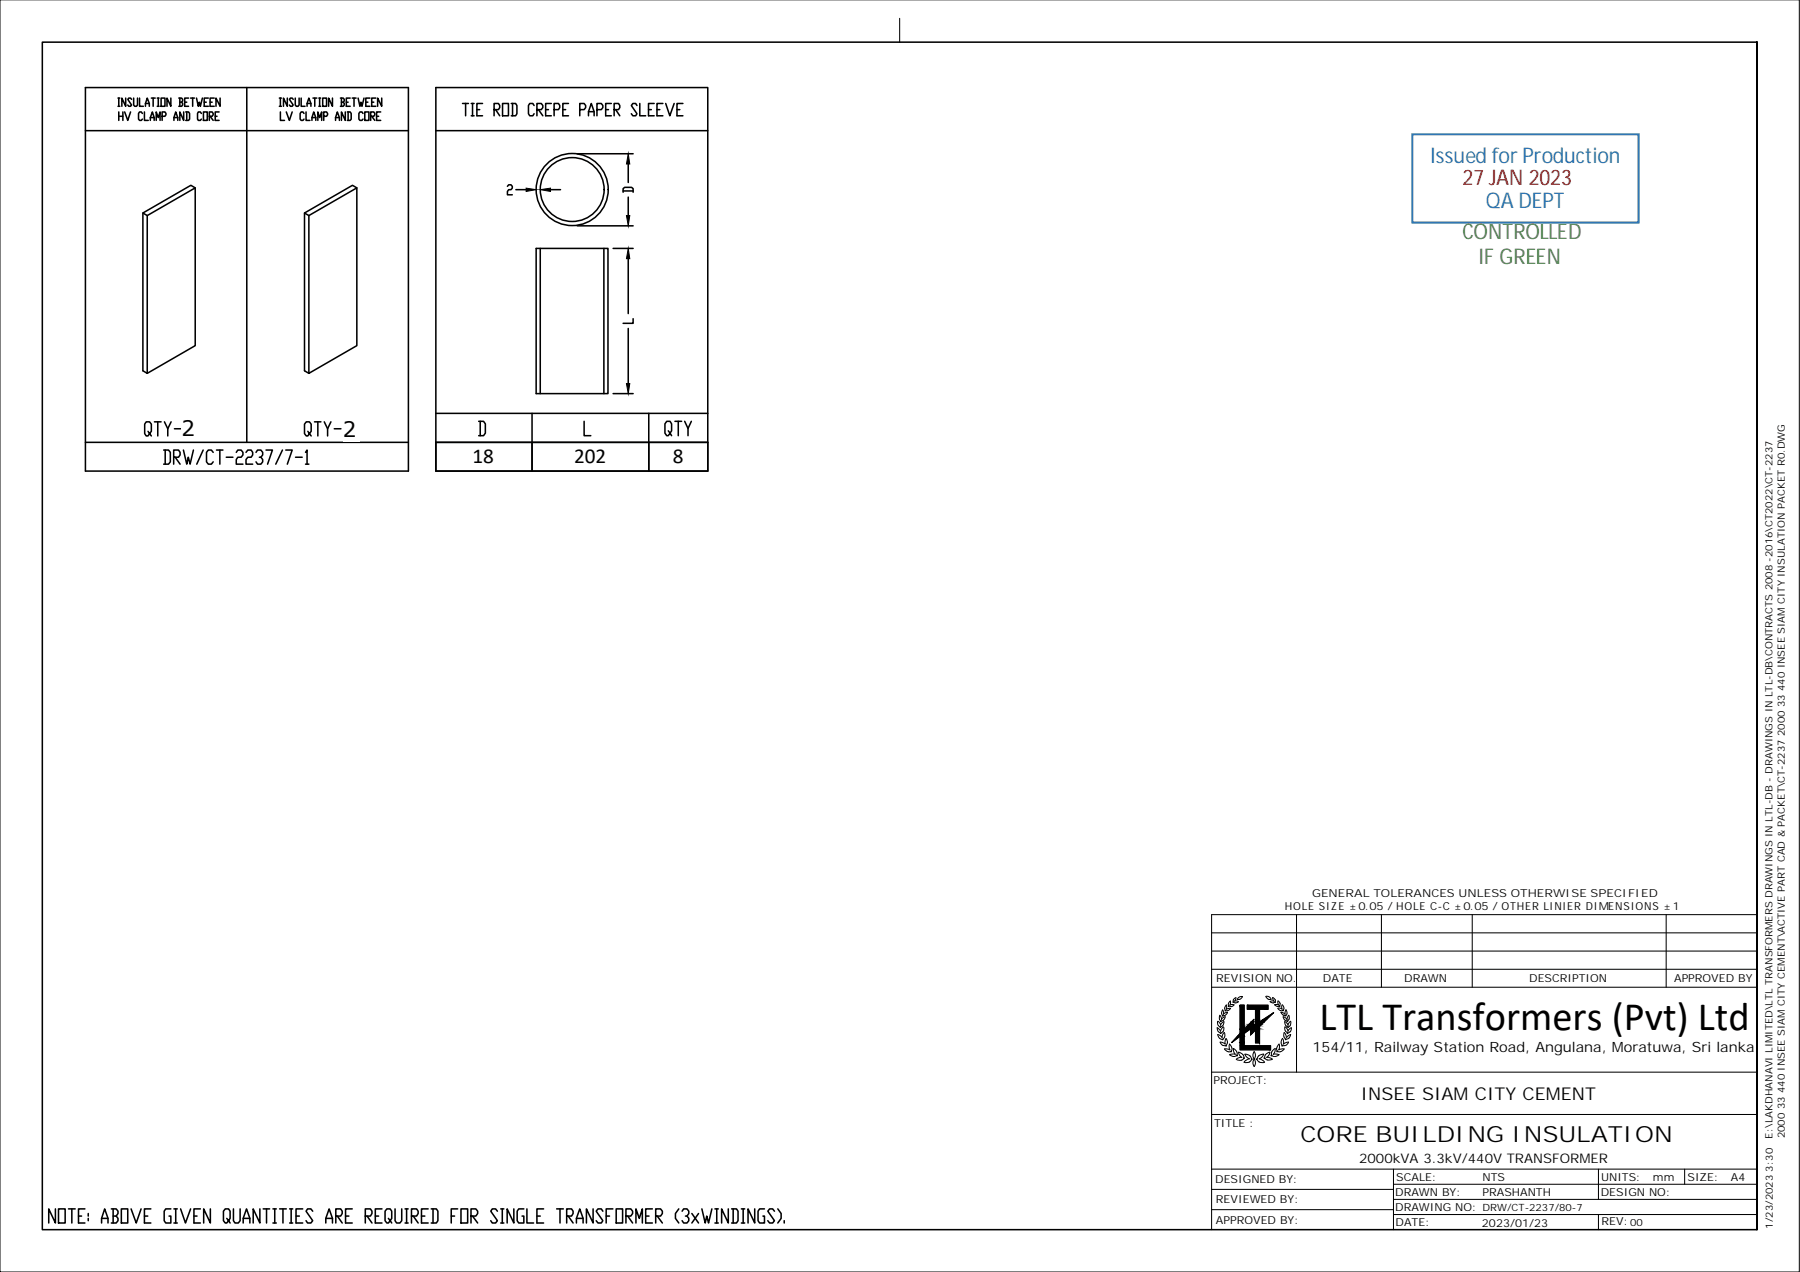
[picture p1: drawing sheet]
<svg xmlns="http://www.w3.org/2000/svg" width="297mm" height="210mm" viewBox="0 0 297 210" stroke-linecap="round" stroke-linejoin="round" font-family="sans-serif">
<!-- layer: 0 -->
<g fill="none" stroke="#000" stroke-width=".25">
<path d="M14.1 14.4h53.3v63.3h-53.3zM19.5 16.2h.3M19.5 17.5h.3M19.6 16.2v1.3M19.6 18.5v1.4M19.6 19.2h.7M20.3 18.5v1.4M20.6 18.5l.5 1.4 .4-1.4M20.7 16.2v1.3l-.6-1.3v1.3M21.7 16.4l-.2-.2h-.2l-.2 .2 .6 .9-.2 .2h-.2l-.2-.2M22.1 16.2v1.1l.1 .2h.3l.2-.2v-1.1M23 16.2v1.3h.7"/>
<path d="M23.5 18.7l-.2-.2h-.3l-.1 .2v1l.1 .2h.3l.2-.2M23.8 18.5v1.4h.7M24 17.5v-.4l.3-.9 .3 .9v.4M24 17.1h.6M24.8 19.9v-.5l.3-.9 .3 .9v.5M24.8 19.4h.6M25 16.2h.6M25.3 16.2v1.3M25.8 19.9v-1.4l.3 .9 .3-.9v1.4M26 16.2h.2M26 17.5h.2M26.1 16.2v1.3"/>
<path d="M26.6 16.2h.6v1.3h-.6zM26.8 19.2h.4l.2-.3-.2-.4h-.4v1.4M28.2 16.2v1.3l-.6-1.3v1.3M28.7 19.9v-.5l.3-.9 .3 .9v.5M28.7 19.4h.6M29.5 16.2h.5l.1 .2v.3l-.1 .2M29.7 16.9h.3l.1 .2v.2l-.1 .2h-.5M29.7 16.2v1.3M30.3 18.5v1.4l-.6-1.4v1.4M30.5 16.9h.3M30.6 18.5h.5l.2 .2v1l-.2 .2h-.5M30.8 18.5v1.4"/>
<path d="M31.1 16.2h-.6v1.3h.6M31.5 16.2h.6M31.8 16.2v1.3M32.4 16.2l.3 1.3 .2-.6 .2 .6 .3-1.3M33.2 18.7l-.1-.2h-.4l-.1 .2v1l.1 .2h.4l.1-.2M33.6 18.5h.6v1.4h-.6zM33.7 16.9h.3M34.4 16.2h-.7v1.3h.7M34.5 19.2h.5l.2-.3-.2-.4h-.5v1.4M34.7 16.9h.3M34.7 19.2l.5 .7M35.3 16.2h-.6v1.3h.6"/>
<path d="M35.5 19.2h.3M36.2 18.5h-.7v1.4h.7M36.3 16.2v1.3l-.7-1.3v1.3M40.7 14.4v58.6M46.1 16.2h.3M46.1 17.5h.3M46.3 18.5v1.4h.6M46.3 16.2v1.3M47.2 18.5l.6 1.4 .4-1.4M47.4 16.2v1.3l-.6-1.3v1.3M48.4 16.4l-.2-.2h-.3l-.1 .2 .6 .9-.2 .2h-.3l-.1-.2M48.7 16.2v1.1l.2 .2h.3l.2-.2v-1.1"/>
<path d="M49.7 16.2v1.3h.6M50.2 18.7l-.2-.2h-.3l-.2 .2v1l.2 .2h.3l.2-.2M50.5 18.5v1.4h.6M50.7 17.5v-.4l.3-.9 .3 .9v.4M50.7 17.1h.6M51.5 19.9v-.5l.3-.9 .3 .9v.5M51.5 19.4h.6M51.6 16.2h.7M51.9 16.2v1.3M52.5 19.9v-1.4l.2 .9 .4-.9v1.4M52.6 16.2h.3M52.6 17.5h.3"/>
<path d="M52.7 16.2v1.3M53.3 16.2h.6v1.3h-.6zM53.4 19.2h.5l.2-.3-.2-.4h-.5v1.4M54.9 16.2v1.3l-.7-1.3v1.3M55.4 19.9v-.5l.3-.9 .3 .9v.5M55.4 19.4h.6M56.2 16.2h.4l.2 .2v.3l-.2 .2M56.3 16.9h.3l.2 .2v.2l-.2 .2h-.4M56.3 16.2v1.3M57 18.5v1.4l-.7-1.4v1.4M57.1 16.9h.3M57.3 18.5h.5l.2 .2v1l-.2 .2h-.5"/>
<path d="M57.4 18.5v1.4M57.8 16.2h-.7v1.3h.7M58.1 16.2h.7M58.4 16.2v1.3M59.1 16.2l.3 1.3 .2-.6 .1 .6 .4-1.3M59.9 18.7l-.2-.2h-.3l-.2 .2v1l.2 .2h.3l.2-.2M60.2 18.5h.7v1.4h-.7zM60.4 16.9h.3M61 16.2h-.6v1.3h.6M61.2 19.2h.5l.1-.3-.1-.4h-.5v1.4M61.3 16.9h.4M61.3 19.2l.5 .7"/>
<path d="M62 16.2h-.7v1.3h.7M62.1 19.2h.4M62.8 18.5h-.7v1.4h.7M63 16.2v1.3l-.7-1.3v1.3M71.9 14.4h44.9v63.3h-44.9zM76.3 17.1h1M76.8 17.1v2M77.8 17.1h.4M77.8 19.1h.4M78 17.1v2M78.7 18.1h.5M79.6 17.1h-.9v2h.9"/>
<path d="M81.5 18.1h.8l.2-.3v-.4l-.2-.3h-.8v2M81.8 18.1l.7 1M82.9 17.1h1v2h-1zM84.4 17.1h.7l.2 .3v1.4l-.2 .3h-.7M84.6 17.1v2M88.1 17.4l-.2-.3h-.5l-.2 .3v1.4l.2 .3h.5l.2-.3M88.6 18.1h.7l.3-.3v-.4l-.3-.3h-.7v2M88.9 18.1l.7 1M90 18.1h.5M91 17.1h-1v2h1M91.4 18.1h.8l.2-.3v-.4l-.2-.3h-.8v2M92.9 18.1h.4"/>
<path d="M93.8 17.1h-.9v2h.9M95.7 18.1h.7l.2-.3v-.4l-.2-.3h-.7v2M97.1 19.1v-.7l.5-1.3 .4 1.3v.7M97.1 18.4h.9M98.5 18.1h.7l.3-.3v-.4l-.3-.3h-.7v2M99.9 18.1h.5M100.9 17.1h-1v2h1M101.3 18.1h.8l.2-.3v-.4l-.2-.3h-.8v2M101.6 18.1l.7 1M105.1 17.4l-.2-.3h-.5l-.2 .3 .9 1.4-.2 .3h-.5l-.2-.3M105.6 17.1v2h1M107 18.1h.5"/>
<path d="M107.9 17.1h-.9v2h.9M108.4 18.1h.5M109.4 17.1h-1v2h1M109.9 17.1l.6 2 .8-2M111.7 18.1h.5M112.7 17.1h-1v2h1M14.1 21.6h53.3M23.6 35.2l.7 .4M24.3 35.6l7.9-4.6v26l-7.9 4.6zM32.2 31l-.7-.4-7.9 4.6v26l.7 .4M50.2 35.2l.8 .4M51 35.6l7.9-4.6v26l-7.9 4.6z"/>
<path d="M58.9 31l-.7-.4-8 4.6v26l.8 .4M71.9 21.6h44.9M83.7 30.7l.2-.2h.4l.2 .2v.3l-.2 .3h-.4l-.2 .3v.5h.8M85.1 31.3h1.7M90.8 31.3h1.7M95.2 37.3h9.3M95.2 25.4h9.3M102.8 31.7v-.6l.3-.2h1.1l.3 .2v.6M102.8 31.5h1.7M103.7 27.1v3M103.7 32.5v3.1M88.5 41h11.8v24h-11.8z"/>
<path d="M89.2 41v24M99.7 41v24M101.2 41h3.3M103.7 42.7v9M103.7 54.2v9.1M104.5 52.6v.8h-1.7M14.1 73h53.3M24.4 71.2l.3 .4-.3 .3h-.3l-.2-.3v-1.6l.2-.4h.6l.3 .4v1.2l-.3 .4 .3 .3M25.5 69.6h1.1M26 69.6v2.3M27 74.3h.8l.3 .3v1.6l-.3 .4h-.8M27.1 69.6l.6 1.2v1.1"/>
<path d="M27.3 74.3v2.3M28.2 69.6l-.5 1.2M28.7 75.5h.8l.2-.4v-.5l-.2-.3h-.8v2.3M28.8 70.8h1M28.9 75.5l.8 1.1M30.3 74.3l.5 2.3 .3-1.1 .3 1.1 .5-2.3M30.4 70l.3-.4v2.3M30.4 71.9h.5M33.5 74.3l-1 2.3M35.2 74.6l-.3-.3h-.5l-.3 .3v1.6l.3 .4h.5l.3-.4M35.7 74.3h1.1M36.3 74.3v2.3"/>
<path d="M37.3 75.5h1.1M39 74.6l.2-.3h.6l.3 .3v.5l-.3 .4h-.6l-.2 .3v.8h1.1M40.6 74.6l.3-.3h.5l.3 .3v.5l-.3 .4h-.5l-.3 .3v.8h1.1M42.2 74.6l.3-.3h.6l.2 .3v.5l-.2 .4h-.3M43.1 75.5l.2 .3v.4l-.2 .4h-.6l-.3-.4M43.9 74.3h1.1l-.8 2.3M46.6 74.3l-1.1 2.3M47.2 74.3h1l-.8 2.3M48.8 75.5h1.1M50.4 74.6l.3-.3v2.3M50.4 76.6h.6M50.8 71.2l.3 .4-.3 .3h-.3l-.3-.3v-1.6l.3-.4h.6l.3 .4v1.2l-.3 .4 .3 .3"/>
<path d="M51.9 69.6h1.1M52.5 69.6v2.3M53.5 69.6l.6 1.2v1.1M54.6 69.6l-.5 1.2M55.2 70.8h1.1M56.8 70l.3-.4v2.3M56.8 71.9h.5M71.9 73h44.9v4.7h-44.9zM71.9 68.2h44.9M79 69.5h.8l.3 .4v1.6l-.3 .4h-.8M79.2 69.5v2.4M87.8 68.2v9.5"/>
<path d="M96.4 69.5v2.4h1.1M101.2 65h3.3M107.1 68.2v9.5M110.3 71.1l.3 .4-.3 .4h-.3l-.3-.4v-1.6l.3-.4h.6l.2 .4v1.2l-.2 .4 .2 .4M111.4 69.5h1.1M111.9 69.5v2.4M113 69.5l.5 1.2v1.2M114.1 69.5l-.6 1.2M9.1 199.5v2.3l-1.1-2.3v2.3M9.7 199.5h1.1v2.3h-1.1zM11.3 199.5h1.1M11.9 199.5v2.3"/>
<path d="M14 199.5h-1v2.3h1M18.4 199.5h.8l.3 .4v.4l-.3 .4M18.7 199.5v2.3M20 199.5h1.1v2.3h-1.1zM21.6 199.5l.9 2.3 .8-2.3M24.9 199.5h-1.1v2.3h1.1M28.2 199.5h-.9l-.2 .4v1.5l.2 .4h.9v-1.1h-.3M28.7 199.5h.6M29 199.5v2.3M29.8 199.5l.8 2.3 .9-2.3M33.1 199.5h-1.1v2.3h1.1M34.7 199.5v2.3l-1.1-2.3v2.3"/>
<path d="M38.5 199.5v1.9l.3 .4h.5l.3-.4v-1.9M42.9 199.5v2.3l-1.1-2.3v2.3M43.4 199.5h1.1M44 199.5v2.3M45 199.5h.6M45.3 199.5v2.3M46.1 199.5h1.1M46.7 199.5v2.3M47.8 199.5h.5M48 199.5v2.3M50 199.5h-1.1v2.3h1.1M51.6 199.9l-.3-.4h-.5l-.3 .4 1.1 1.5-.3 .4h-.5l-.3-.4"/>
<path d="M58.1 199.5h-1.1v2.3h1.1M63 199.5h-1.1v2.3h1.1M65.2 199.5v1.9l.2 .4h.6l.3-.4v-1.9M66.8 199.5h.6M67.1 199.5v2.3M70.7 199.5h-1.1v2.3h1.1M71.2 199.5h.8l.3 .4v1.5l-.3 .4h-.8M71.5 199.5v2.3M75.5 199.5h-1v2.3M76.1 199.5h1.1v2.3h-1.1zM82.1 199.9l-.3-.4h-.6l-.2 .4 1.1 1.5-.3 .4h-.6l-.2-.4M82.6 199.5h.5"/>
<path d="M82.9 199.5v2.3M84.8 199.5v2.3l-1.1-2.3v2.3M86.4 199.5h-.8l-.3 .4v1.5l.3 .4h.8v-1.1h-.3M87 199.5v2.3h1.1M89.7 199.5h-1.1v2.3h1.1M91.9 199.5h1.1M92.4 199.5v2.3M97.9 199.5v2.3l-1.1-2.3v2.3M99.5 199.9l-.3-.4h-.5l-.3 .4 1.1 1.5-.3 .4h-.5l-.3-.4M101.1 199.5h-1.1v2.3M101.7 199.5h1v2.3h-1zM107.7 199.5h-1.1v2.3h1.1"/>
<path d="M112 199.5l-.5 .8v.8l.5 .7M112.6 199.9l.2-.4h.6l.3 .4v.4l-.3 .4h-.3M115.8 199.5l.6 2.3 .2-1.1 .3 1.1 .6-2.3M118 199.5h.5M118.3 199.5v2.3M120.2 199.5v2.3l-1.1-2.3v2.3M120.7 199.5h.8l.3 .4v1.5l-.3 .4h-.8M121 199.5v2.3M122.3 199.5h.6M122.6 199.5v2.3M124.5 199.5v2.3l-1.1-2.3v2.3M126.2 199.5h-.9l-.2 .4v1.5l.2 .4h.9v-1.1h-.3"/>
<path d="M127.8 199.9l-.3-.4h-.5l-.3 .4 1.1 1.5-.3 .4h-.5l-.3-.4M128.4 199.5l.5 .8v.8l-.5 .7M13 200.7h.5M14.6 200.3v.4M14.6 201.1v.3M16.8 201.8v-.7l.5-1.6 .5 1.6v.7M16.8 201.1h1M18.7 200.7h.5l.3 .4v.3l-.3 .4h-.8M23.8 200.7h.6M28.7 201.8h.6M32 200.7h.5M37.4 201.1l.3 .3-.3 .4h-.2l-.3-.4v-1.5l.3-.4h.5l.3 .4v1.2l-.3 .3 .3 .4"/>
<path d="M40.1 201.8v-.7l.6-1.6 .5 1.6v.7M40.1 201.1h1.1M45 201.8h.6M47.8 201.8h.5M48.9 200.7h.5M53.8 201.8v-.7l.5-1.6 .6 1.6v.7M53.8 201.1h1.1M55.4 200.7h.8l.3-.4v-.4l-.3-.4h-.8v2.3M55.7 200.7l.8 1.1M57 200.7h.6M60.3 200.7h.8l.3-.4v-.4l-.3-.4h-.8v2.3M60.6 200.7l.8 1.1"/>
<path d="M61.9 200.7h.6M64.1 201.1l.3 .3-.3 .4h-.3l-.3-.4v-1.5l.3-.4h.6l.2 .4v1.2l-.2 .3 .2 .4M66.8 201.8h.6M67.9 200.7h.8l.3-.4v-.4l-.3-.4h-.8v2.3M68.2 200.7l.8 1.1M69.6 200.7h.5M74.5 200.7h.5M77.7 200.7h.8l.3-.4v-.4l-.3-.4h-.8v2.3M78 200.7l.8 1.1M82.6 201.8h.5M88.6 200.7h.6M93.5 200.7h.8l.3-.4v-.4l-.3-.4h-.8v2.3"/>
<path d="M93.8 200.7l.8 1.1M95.1 201.8v-.7l.6-1.6 .5 1.6v.7M95.1 201.1h1.1M100 200.7h.6M103.3 200.7h.8l.3-.4v-.4l-.3-.4h-.8v2.3M103.6 200.7l.8 1.1M104.9 201.8v-2.3l.6 1.6 .5-1.6v2.3M106.6 200.7h.5M108.2 200.7h.8l.3-.4v-.4l-.3-.4h-.8v2.3M108.5 200.7l.8 1.1M113.4 200.7l.3 .4v.3l-.3 .4h-.6l-.2-.4M114.2 200.3l1.1 1.5"/>
<path d="M115.3 200.3l-1.1 1.5M118 201.8h.5M122.3 201.8h.6M129.4 201.4v.4"/>
<circle cx="94.4" cy="31.3" r="5.9"/>
<circle cx="94.4" cy="31.3" r="5.3"/>
</g>
<!-- layer: P -->
<g fill="none" stroke="#000" stroke-width=".17">
<path d="M148.5 3v4M199.9 159.9h90M199.9 156.9h90M199.9 153.9h90M214 150.9v26M228 150.9v12M243 150.9v12M275 150.9v12M289.9 150.9h-90v52M199.9 176.9h90M199.9 162.9h90M200.9 168.5l.1 .7"/>
<path d="M201 168.5l.4 .7M201.1 169.2l.3 .3M201.2 168.2l.3 .3M201.2 168.2l.1-.7 .3 .7M201.3 169.5v.1l.1-.1M201.3 172l.5 .5M201.4 172l.8 .3M201.4 168.5v.1l.1-.1M201.5 170.4l-.1 .2v-.1M201.6 168.2l.3-.3 .3-.1-.1 .2a.58 .58 0 0 1-.5 .5M201.6 167.2l.2 .4M201.7 171.2l-.7-.5 .3 .7 .4 .1"/>
<path d="M201.7 167.6l.1 .1v-.1M201.8 166.7l-.2 .5M201.8 166.6l.1 .8 .7-.3M201.8 170.2l-.3 .2M201.9 172.5h.4M201.9 169.5l-.2 .1-.3 .6-.5-.6a.78 .78 0 0 0 .5 .8M201.9 169.5v.7M202 168.6l-.5 .3-.1 .3M202 168.6v.2a.65 .65 0 0 1-.5 .6M202.1 171.1l-.3 .4h-.1M202.1 171.1l-.1-.7-.2 .2-.1 .6M202.1 166.4v.4h.2"/>
<path d="M202.1 166.4l.3-.6v.7M202.2 167.6h-.4M202.3 166.8h.3M202.4 172.5v.1h-.1M202.5 172.1l-.2 .4M202.6 172.1l-.3-.7-.2 .6 .1 .3M202.6 167.1l-.4 .4M202.7 165.7l.1 .3M202.7 166h.1M202.9 166l.3 .1M202.9 174l.7 .3 .4-.1M202.9 173.3l-.2-.2h-.6l.6 .4h.4"/>
<path d="M203 165.9l.4-.1h.3l-.5 .3M203 165.2l-.1 .7M203 165.2l-.3 .4M203.1 166.4l-.5 .4M203.1 166.4l-.7 .2M203.2 173.4v.2l-.1-.1M203.3 173l-.4-.7-.1 .5 .2 .4M203.3 173l-.1 .4M203.5 165v.3a.6 .6 0 0 0 .9 0M203.7 165.2l.7 .1M203.9 164.6l-.4 .4M204 164.6l-.3 .6"/>
<path d="M204.1 174.1h.1v.2l-.2-.1M204.1 173.6l-.6-.6 .1 .5 .2 .5-.9 .1M204.1 173.6v.5M204.2 164.9a.67 .67 0 0 0 .8-.5 .77 .77 0 0 0-.8 .5M204.6 165.9h.7v4l1.6-1.7v1.1l.3-.2v-2.5h-1.4v-.7h3.5v.7h-1.4v2l2.3-1.5-2.3 2.2v2.8h-.7v-2.1l-.8 .8v-1l-1.1 .7v2.1h4.4v.6h-5.1v-2.2l-1.4 1.1 1.4-1.6zM204.9 174.5h-.5l-.4 .3M205.1 174.1l-.7-.5a1.04 1.04 0 0 0 .5 .9M205.1 174.1l.2 .4M205.2 174.7l-.4 .2-.8-.1M205.2 174.6h.2l-.2 .1M205.4 174l.9 .2M205.4 174a1.12 1.12 0 0 0 .8 .7l-.5 .2-.4 .4"/>
<path d="M206.2 175.2l-.9 .1M206.3 174.2l.2 .5h.1v.2h-.1M206.5 174.9l-.3 .4M207 173.5a1 1 0 0 1 0 1.3 1 1 0 0 1 0-1.3zM207 174.8a1 1 0 0 1 0 1.2 1 1 0 0 1 0-1.2zM207.4 174.7h-.1v.2h.1M207.5 174.9l.3 .4M207.7 174.2l.9-.2-.3 .4-.5 .3 .5 .2 .4 .4-.3 .1-.6-.2M207.7 174.2l-.2 .5M208.7 174.6h-.1l.1 .1M208.8 174.1l.7-.5a1.03 1.03 0 0 1-.5 .9M208.8 174l-.1 .5"/>
<path d="M208.9 164.4a.72 .72 0 0 0 .9 .5M208.9 164.4a.74 .74 0 0 1 .9 .5M209 174.5h.5l.5 .3-.9 .1-.4-.3M209.6 165.3l.5 .2M209.8 174.1h-.1l.1 .2 .1-.1M209.9 174.2l.4 .1M210.2 165.2l-.6 .1M210.3 165.8l.5 .3 .3-.1M210.3 165.8l.7 .1M210.4 165.3l.1 .1-.4 .1M210.4 165l-.4-.4 .2 .6M210.4 173v.5l-.3 .5 1 .1"/>
<path d="M210.4 173l-.4 .4-.2 .3 .1 .3M210.4 165l.1 .3M210.7 173l.1 .4-.1 .1v.1l.1-.1M210.9 166.4l.4 .4M210.9 165.2l.1 .6M210.9 166.4l.7 .1M210.9 165.2l.4 .4M211 173.3l.3-.2h.6l-.6 .4h-.5M211.1 172.3l.1 .5-.2 .4M211.1 174l-.8 .3M211.1 172.3l-.4 .7M211.2 166h-.1"/>
<path d="M211.2 165.6v.3M211.4 167.1l.6 .3 .2-.8 .2 .6M211.4 167.1l.4 .4M211.4 172.1l.2 .4-.1 .1h.1h.1M211.6 165.8v.7M211.6 165.8l.3 .5-.1 .4M211.6 171.4l.2 .2v.7M211.6 171.3l-.2 .8M211.7 166.8h-.4M211.8 166.7v.1l-.1-.1M211.8 167.5h.3M211.8 172.3l.8-.3-.5 .5"/>
<path d="M211.9 171.1v-.7l.3 .5 .1 .3M211.9 171.1l.3 .4M212 168.6v.2a.66 .66 0 0 0 .5 .6v.2l.1-.1M212 168.6l.5 .3 .1 .3M212 169.5a.74 .74 0 0 0 .4 .9M212.1 169.5l.4 .4v.3l.6-.6-.2 .7M212.1 167.6l.1 .1v-.1M212.1 172.5h-.4M212.1 171.5l.1 .1 .1-.1M212.4 167.2l-.2 .4M212.4 168.5l.1 .1v-.1M212.4 170.4l.1 .2v-.2"/>
<path d="M212.5 168.5a.63 .63 0 0 0 .2-1l-.3 .8-.2-.3-.5-.2 .1 .2a.61 .61 0 0 0 .6 .5M212.5 169.2l.5-.7-.1 .7M212.7 171.3l-.4 .2M212.9 170.3l-.4 .1M212.9 169.2l-.3 .3M213 170.7l-.4 .7M213 170.7l-.7 .5M199.9 196.3h30.1M199.9 199.6h30.1M199.9 192.9h90M199.9 183.9h90M230 197.9h59.9"/>
<path d="M230 192.9v10M230 195.4h59.9M263.8 192.9v5M278 192.9v2.5M230 200.4h59.9M263.8 200.4v2.5"/>
</g>
<path d="M289.9 7h-282.9v195.9h282.9v-195.9v195.9" fill="none" stroke="#000" stroke-width=".25"/>
<g fill="#000" stroke="#000" stroke-width=".17">
<path d="M204.2 171h.4l-1.4 1.1zM204.6 165.9h.7zM206.4 170h.8l-.6 .5zM206.5 168.6l.4-.4v.4zM208.4 168.2l1.8-1.1-1.2 1.1z"/>
<path d="M204.6 170.5h.7zM204.6 170.5h.7z"/>
<path d="M204.6 165.9l.7 4v-4zM204.6 165.9l.7 4h-.7z"/>
<path d="M204.6 170.5l.7 .5v-.5zM204.6 170.5l.7 .5h-1.1z"/>
<path d="M204.6 171l.7 1.1v-1.1zM204.6 171l.7 1.1h-.7z"/>
<path d="M204.6 172.1l.7 .5v-.5zM204.6 172.1l.7 .5h-.7z"/>
<path d="M204.6 169.9l.7 .6 1-.6zM204.6 169.9l.7 .6h-.7z"/>
<path d="M205.4 169.8l.9 .1 .1-.1zM205.4 169.8l.9 .1h-1z"/>
<path d="M206.4 170v.5h.2zM206.4 170.5h.2l-.2 .3z"/>
<path d="M206.5 168.6l.4 .5v-.5zM206.5 168.6l.4 .5h-.8z"/>
<path d="M206.1 169.1l.8 .2v-.2zM206.1 169.1l.8 .2h-1z"/>
<path d="M207.2 166.6l.7 1.6v-1.6zM207.2 166.6l.7 1.6h-.7z"/>
<path d="M207.2 168.2l.7 .4v-.4zM207.2 168.2l.7 .4h-.7z"/>
<path d="M205.8 169.3l2.1 .5v-.5zM205.8 169.3l2.1 .5h-2.5z"/>
<path d="M206.4 169.8l1.5 .2v-.2zM206.4 169.8l1.5 .2h-1.5z"/>
<path d="M207.2 170l.7 2.1v-2.1zM207.2 170l.7 2.1h-.7z"/>
<path d="M205.9 169.3h2zM205.8 169.3h.1h2z"/>
<path d="M207.2 169.1l.7 .2 .3-.2zM206.9 169.3l.3-.2 .7 .2z"/>
<path d="M207.2 168.6l1 .5 .4-.5zM207.2 168.6l1 .5h-1z"/>
<path d="M208.4 168.2l.2 .4 .4-.4zM207.9 168.6l.5-.4 .2 .4z"/>
<path d="M205.8 165.9l3.5 .7v-.7zM205.8 165.9l3.5 .7h-3.5z"/>
<path d="M204.6 172.6l5.1 .6v-.6zM204.6 172.6l5.1 .6h-5.1z"/>
</g>
<!-- layer: 0 -->
<path d="M86.8 31l1.7 .3-1.7 .3zM89.2 31.3l1.6-.3v.6zM103.4 35.6h.5l-.2 1.7zM103.7 25.4l.2 1.7h-.5zM103.7 41l.2 1.7h-.5zM103.4 63.3h.5l-.2 1.7z" fill="#000" stroke="#000" stroke-width=".17"/>
<path d="M0 0h296.9v209.9h-296.9z" fill="none" stroke="#000" stroke-width=".17"/>
<g fill="#fff">
<path d="M30 69.2h2.7v3.5h-2.7z"/>
<path d="M56.6 69.3h2.7v3.5h-2.7z"/>
</g>
<path d="M233.1 22.2h37.3v14.5h-37.3z" fill="none" stroke="#2e75b6" stroke-width=".34"/>
<text font-size="6.7" x="217.8" y="169.9">LTL Transformers (Pvt) Ltd</text>
<text font-size="3.7" x="214.6" y="188.5">CORE BUILDING INSULATION</text>
<g font-size="3.6" fill="#2e74b5">
<text x="236" y="26.9">Issued for Production</text>
<text x="245.2" y="34.4">QA DEPT</text>
</g>
<text font-size="3.6" fill="#f00" x="241.4" y="30.5">27 JAN 2023</text>
<g font-size="3.6" fill="#538135">
<text x="241.4" y="39.5">CONTROLLED</text>
<text x="244" y="43.6">IF GREEN</text>
</g>
<g font-size="3.5">
<text x="30" y="72">2</text>
<text x="56.6" y="72.1">2</text>
<text x="78" y="76.5">18</text>
<text x="94.7" y="76.5">202</text>
<text x="111" y="76.5">8</text>
</g>
<text font-size="2.9" x="224.6" y="181.6">INSEE SIAM CITY CEMENT</text>
<text font-size="2.3" x="216.6" y="173.6">154/11, Railway Station Road, Angulana, Moratuwa, Sri lanka</text>
<text font-size="2.2" x="224.3" y="191.9">2000kVA 3.3kV/440V TRANSFORMER</text>
<g font-size="1.8">
<text x="216.5" y="148">GENERAL TOLERANCES UNLESS OTHERWISE SPECIFIED</text>
<text x="212" y="150.2">HOLE SIZE ±0.05 / HOLE C-C ±0.05 / OTHER LINIER DIMENSIONS ±1</text>
<text x="200.7" y="162.1">REVISION NO.</text>
<text x="218.3" y="162.1">DATE</text>
<text x="231.7" y="162.1">DRAWN</text>
<text x="252.3" y="162">DESCRIPTION</text>
<text x="276.3" y="162">APPROVED BY</text>
<text x="200.3" y="179">PROJECT:</text>
<text x="200.4" y="185.9">TITLE :</text>
<text x="200.5" y="195.3">DESIGNED BY:</text>
<text x="230.3" y="197.3">DRAWN BY:</text>
<text x="230.4" y="194.8">SCALE:</text>
<text x="244.6" y="197.4">PRASHANTH</text>
<text x="244.6" y="194.8">NTS</text>
<text x="264.2" y="197.4">DESIGN NO:</text>
<text x="264.2" y="194.8">UNITS:</text>
<text x="272.8" y="194.8">mm</text>
<text x="278.5" y="194.8">SIZE:</text>
<text x="285.6" y="194.8">A4</text>
<text x="200.7" y="201.9">APPROVED BY:</text>
<text x="200.7" y="198.6">REVIEWED BY:</text>
<text x="230.3" y="199.8">DRAWING NO: DRW/CT-2237/80-7</text>
<text x="230.3" y="202.4">DATE:</text>
<text x="244.6" y="202.5">2023/01/23</text>
<text x="264.3" y="202.2">REV:00</text>
</g>
<g font-size="1.7">
<text x="292.5" y="187.9" transform="rotate(-90 292.5 187.9)">E:\LAKDHANAVI LIMITED\LTL TRANSFORMERS DRAWINGS IN LTL-DB - DRAWINGS IN LTL-DB\CONTRACTS 2008 -2016\CT2022\CT-2237</text>
<text x="294.5" y="187.8" transform="rotate(-90 294.5 187.8)">2000 33 440 INSEE SIAM CITY CEMENT\ACTIVE PART CAD &amp; PACKET\CT-2237 2000 33 440 INSEE SIAM CITY INSULATION PACKET R0.DWG</text>
<text x="292.6" y="202.7" transform="rotate(-90 292.6 202.7)">1/23/2023 3:30</text>
</g>
</svg>
